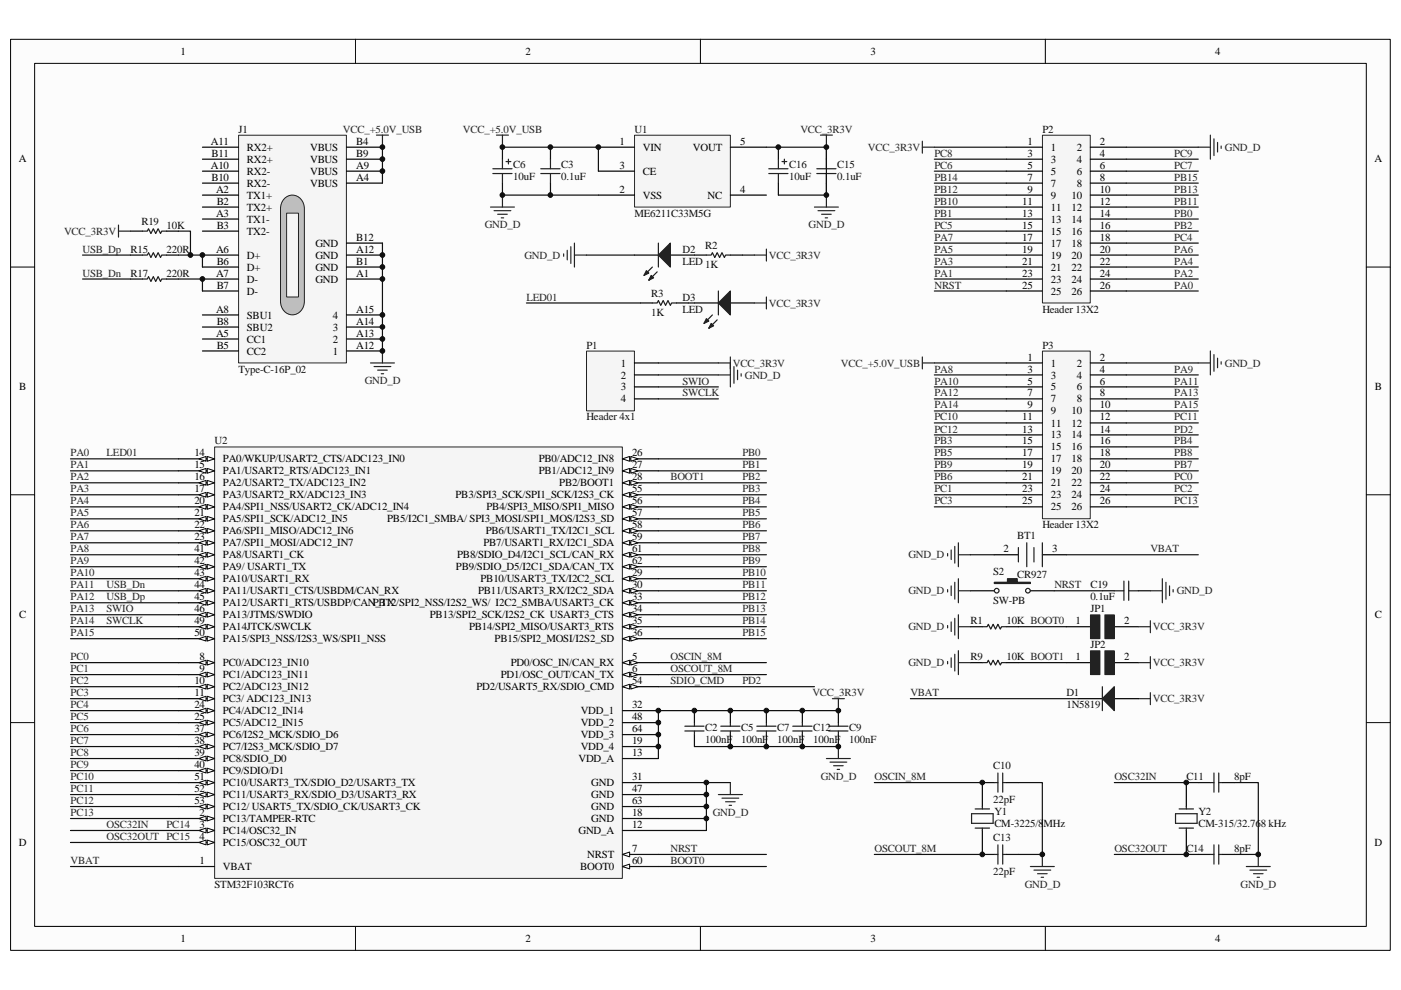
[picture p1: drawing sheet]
<svg xmlns="http://www.w3.org/2000/svg" width="297mm" height="210mm" viewBox="0 0 297 210" stroke-linecap="round" stroke-linejoin="round" font-family="sans-serif">
<path d="M2.3 8.4h292.5v193.2h-292.5z" fill="#fcfcfc"/>
<path d="M2.2 8.3h292.6v193.3h-292.6z" fill="none" stroke="#000" stroke-width=".21"/>
<path d="M7.4 13.5h282.3v183h-282.3z" fill="#fcfcfc"/>
<g fill="none" stroke="#000" stroke-width=".21">
<path d="M7.3 13.4h282.4v183.1h-282.4zM75.4 8.3v5.1M148.5 8.3v5.1M221.6 8.3v5.1M2.2 56.6h5.1M289.7 56.6h5.1M2.2 104.9h5.1M289.7 104.9h5.1M2.2 153.3h5.1M289.7 153.3h5.1M75.4 196.5v5.1M148.5 196.5v5.1"/>
<path d="M221.6 196.5v5.1"/>
</g>
<path d="M208.3 176.1v5.1h2.5M210.8 166h-2.5v5.1M213.4 166h2.5M251.5 166v5.1M251.5 176.1v5.1M254.1 166h2.5M259.2 166h2.5M213.4 181.2h2.5M254.1 181.2h2.5M259.2 181.2h2.5" fill="none" stroke="#000" stroke-width=".25"/>
<g fill="none" stroke="#1c1c1c" stroke-width=".25">
<path d="M206 172.6h4.6v2h-4.6zM206.8 171.6h3M206.8 175.6h3M208.3 171.1v.5M208.3 175.6v.5M210.8 166h.8M211.6 164v4M211.6 179.2v4.1M212.6 166h.8M212.6 164v4M212.6 179.2v4.1M249.2 172.6h4.6v2h-4.6z"/>
<path d="M250 171.6h3M250 175.6h3M251.5 171.1v.5M251.5 175.6v.5M256.6 166h.8M257.4 164v4M257.4 179.2v4.1M258.4 166h.8M258.4 164v4M258.4 179.2v4.1M210.8 181.2h.8M212.6 181.2h.8"/>
<path d="M256.6 181.2h.8M258.4 181.2h.8"/>
</g>
<path d="M218.5 183.8h5M219.2 184.6h3.6M220 185.3h2M220.7 186.1h.6M221 181.2v2.6M264.2 183.8h5.1M265 184.6h3.6M265.8 185.3h2M266.5 186.1h.5M266.8 181.2v2.6" fill="none" stroke="#262626" stroke-width=".25"/>
<path d="M185.4 166h22.9M215.9 166h5.1v15.2h-5.1M236.3 166h17.8M261.7 166h5.1v15.2h-5.1M185.4 181.2h22.9M236.3 181.2h17.8" fill="none" stroke="#0e0e0e" stroke-width=".25"/>
<path d="M45.5 94.8h86.4v91.5h-86.4z" fill="#f5f5f5"/>
<path d="M45.5 94.8h86.4v91.5h-86.4z" fill="none" stroke="#262626" stroke-width=".21"/>
<path d="M37.8 97.3h7.7" fill="none" stroke="#000" stroke-width=".25"/>
<g fill="#fcfcfc" stroke="#000" stroke-width=".21">
<path d="M43.9 96.8l1.6 .5-1.6 .5z"/>
<path d="M42.2 97.3l1.5-.5v1z"/>
</g>
<path d="M37.8 99.9h7.7" fill="none" stroke="#000" stroke-width=".25"/>
<g fill="#fcfcfc" stroke="#000" stroke-width=".21">
<path d="M43.9 99.4l1.6 .5-1.6 .5z"/>
<path d="M42.2 99.9l1.5-.5v1z"/>
</g>
<path d="M37.8 102.4h7.7" fill="none" stroke="#000" stroke-width=".25"/>
<g fill="#fcfcfc" stroke="#000" stroke-width=".21">
<path d="M43.9 101.9l1.6 .5-1.6 .5z"/>
<path d="M42.2 102.4l1.5-.5v1z"/>
</g>
<path d="M37.8 104.9h7.7" fill="none" stroke="#000" stroke-width=".25"/>
<g fill="#fcfcfc" stroke="#000" stroke-width=".21">
<path d="M43.9 104.4l1.6 .5-1.6 .6z"/>
<path d="M42.2 104.9l1.5-.5v1.1z"/>
</g>
<path d="M37.8 107.5h7.7" fill="none" stroke="#000" stroke-width=".25"/>
<g fill="#fcfcfc" stroke="#000" stroke-width=".21">
<path d="M43.9 107l1.6 .5-1.6 .5z"/>
<path d="M42.2 107.5l1.5-.5v1z"/>
</g>
<path d="M37.8 110h7.7" fill="none" stroke="#000" stroke-width=".25"/>
<g fill="#fcfcfc" stroke="#000" stroke-width=".21">
<path d="M43.9 109.5l1.6 .5-1.6 .6z"/>
<path d="M42.2 110l1.5-.5v1.1z"/>
</g>
<path d="M37.8 112.6h7.7" fill="none" stroke="#000" stroke-width=".25"/>
<g fill="#fcfcfc" stroke="#000" stroke-width=".21">
<path d="M43.9 112.1l1.6 .5-1.6 .5z"/>
<path d="M42.2 112.6l1.5-.5v1z"/>
</g>
<path d="M37.8 115.1h7.7" fill="none" stroke="#000" stroke-width=".25"/>
<g fill="#fcfcfc" stroke="#000" stroke-width=".21">
<path d="M43.9 114.6l1.6 .5-1.6 .5z"/>
<path d="M42.2 115.1l1.5-.5v1z"/>
</g>
<path d="M37.8 117.7h7.7" fill="none" stroke="#000" stroke-width=".25"/>
<g fill="#fcfcfc" stroke="#000" stroke-width=".21">
<path d="M43.9 117.2l1.6 .5-1.6 .5z"/>
<path d="M42.2 117.7l1.5-.5v1z"/>
</g>
<path d="M37.8 120.2h7.7" fill="none" stroke="#000" stroke-width=".25"/>
<g fill="#fcfcfc" stroke="#000" stroke-width=".21">
<path d="M43.9 119.7l1.6 .5-1.6 .5z"/>
<path d="M42.2 120.2l1.5-.5v1z"/>
</g>
<path d="M37.8 122.7h7.7" fill="none" stroke="#000" stroke-width=".25"/>
<g fill="#fcfcfc" stroke="#000" stroke-width=".21">
<path d="M43.9 122.2l1.6 .5-1.6 .6z"/>
<path d="M42.2 122.7l1.5-.5v1.1z"/>
</g>
<path d="M37.8 125.3h7.7" fill="none" stroke="#000" stroke-width=".25"/>
<g fill="#fcfcfc" stroke="#000" stroke-width=".21">
<path d="M43.9 124.8l1.6 .5-1.6 .5z"/>
<path d="M42.2 125.3l1.5-.5v1z"/>
</g>
<path d="M37.8 127.8h7.7" fill="none" stroke="#000" stroke-width=".25"/>
<g fill="#fcfcfc" stroke="#000" stroke-width=".21">
<path d="M43.9 127.3l1.6 .5-1.6 .6z"/>
<path d="M42.2 127.8l1.5-.5v1.1z"/>
</g>
<path d="M37.8 130.4h7.7" fill="none" stroke="#000" stroke-width=".25"/>
<g fill="#fcfcfc" stroke="#000" stroke-width=".21">
<path d="M43.9 129.9l1.6 .5-1.6 .5z"/>
<path d="M42.2 130.4l1.5-.5v1z"/>
</g>
<path d="M37.8 132.9h7.7" fill="none" stroke="#000" stroke-width=".25"/>
<g fill="#fcfcfc" stroke="#000" stroke-width=".21">
<path d="M43.9 132.4l1.6 .5-1.6 .5z"/>
<path d="M42.2 132.9l1.5-.5v1z"/>
</g>
<path d="M37.8 135.5h7.7" fill="none" stroke="#000" stroke-width=".25"/>
<g fill="#fcfcfc" stroke="#000" stroke-width=".21">
<path d="M43.9 135l1.6 .5-1.6 .5z"/>
<path d="M42.2 135.5l1.5-.5v1z"/>
</g>
<path d="M132 97.3h7.6" fill="none" stroke="#000" stroke-width=".25"/>
<g fill="#fcfcfc" stroke="#000" stroke-width=".21">
<path d="M132 97.3l1.5-.5v1z"/>
<path d="M133.7 96.8l1.6 .5-1.6 .5z"/>
</g>
<path d="M132 99.9h7.6" fill="none" stroke="#000" stroke-width=".25"/>
<g fill="#fcfcfc" stroke="#000" stroke-width=".21">
<path d="M132 99.9l1.5-.5v1z"/>
<path d="M133.7 99.4l1.6 .5-1.6 .5z"/>
</g>
<path d="M132 102.4h7.6" fill="none" stroke="#000" stroke-width=".25"/>
<g fill="#fcfcfc" stroke="#000" stroke-width=".21">
<path d="M132 102.4l1.5-.5v1z"/>
<path d="M133.7 101.9l1.6 .5-1.6 .5z"/>
</g>
<path d="M132 104.9h7.6" fill="none" stroke="#000" stroke-width=".25"/>
<g fill="#fcfcfc" stroke="#000" stroke-width=".21">
<path d="M132 104.9l1.5-.5v1.1z"/>
<path d="M133.7 104.4l1.6 .5-1.6 .6z"/>
</g>
<path d="M132 107.5h7.6" fill="none" stroke="#000" stroke-width=".25"/>
<g fill="#fcfcfc" stroke="#000" stroke-width=".21">
<path d="M132 107.5l1.5-.5v1z"/>
<path d="M133.7 107l1.6 .5-1.6 .5z"/>
</g>
<path d="M132 110h7.6" fill="none" stroke="#000" stroke-width=".25"/>
<g fill="#fcfcfc" stroke="#000" stroke-width=".21">
<path d="M132 110l1.5-.5v1.1z"/>
<path d="M133.7 109.5l1.6 .5-1.6 .6z"/>
</g>
<path d="M132 112.6h7.6" fill="none" stroke="#000" stroke-width=".25"/>
<g fill="#fcfcfc" stroke="#000" stroke-width=".21">
<path d="M132 112.6l1.5-.5v1z"/>
<path d="M133.7 112.1l1.6 .5-1.6 .5z"/>
</g>
<path d="M132 115.1h7.6" fill="none" stroke="#000" stroke-width=".25"/>
<g fill="#fcfcfc" stroke="#000" stroke-width=".21">
<path d="M132 115.1l1.5-.5v1z"/>
<path d="M133.7 114.6l1.6 .5-1.6 .5z"/>
</g>
<path d="M132 117.7h7.6" fill="none" stroke="#000" stroke-width=".25"/>
<g fill="#fcfcfc" stroke="#000" stroke-width=".21">
<path d="M132 117.7l1.5-.5v1z"/>
<path d="M133.7 117.2l1.6 .5-1.6 .5z"/>
</g>
<path d="M132 120.2h7.6" fill="none" stroke="#000" stroke-width=".25"/>
<g fill="#fcfcfc" stroke="#000" stroke-width=".21">
<path d="M132 120.2l1.5-.5v1z"/>
<path d="M133.7 119.7l1.6 .5-1.6 .5z"/>
</g>
<path d="M132 122.7h7.6" fill="none" stroke="#000" stroke-width=".25"/>
<g fill="#fcfcfc" stroke="#000" stroke-width=".21">
<path d="M132 122.7l1.5-.5v1.1z"/>
<path d="M133.7 122.2l1.6 .5-1.6 .6z"/>
</g>
<path d="M132 125.3h7.6" fill="none" stroke="#000" stroke-width=".25"/>
<g fill="#fcfcfc" stroke="#000" stroke-width=".21">
<path d="M132 125.3l1.5-.5v1z"/>
<path d="M133.7 124.8l1.6 .5-1.6 .5z"/>
</g>
<path d="M132 127.8h7.6" fill="none" stroke="#000" stroke-width=".25"/>
<g fill="#fcfcfc" stroke="#000" stroke-width=".21">
<path d="M132 127.8l1.5-.5v1.1z"/>
<path d="M133.7 127.3l1.6 .5-1.6 .6z"/>
</g>
<path d="M132 130.4h7.6" fill="none" stroke="#000" stroke-width=".25"/>
<g fill="#fcfcfc" stroke="#000" stroke-width=".21">
<path d="M132 130.4l1.5-.5v1z"/>
<path d="M133.7 129.9l1.6 .5-1.6 .5z"/>
</g>
<path d="M132 132.9h7.6" fill="none" stroke="#000" stroke-width=".25"/>
<g fill="#fcfcfc" stroke="#000" stroke-width=".21">
<path d="M132 132.9l1.5-.5v1z"/>
<path d="M133.7 132.4l1.6 .5-1.6 .5z"/>
</g>
<path d="M132 135.5h7.6" fill="none" stroke="#000" stroke-width=".25"/>
<g fill="#fcfcfc" stroke="#000" stroke-width=".21">
<path d="M132 135.5l1.5-.5v1z"/>
<path d="M133.7 135l1.6 .5-1.6 .5z"/>
</g>
<path d="M37.8 173.6h7.7" fill="none" stroke="#000" stroke-width=".25"/>
<g fill="#fcfcfc" stroke="#000" stroke-width=".21">
<path d="M43.9 173.1l1.6 .5-1.6 .5z"/>
<path d="M42.2 173.6l1.5-.5v1z"/>
</g>
<path d="M37.8 176.1h7.7" fill="none" stroke="#000" stroke-width=".25"/>
<g fill="#fcfcfc" stroke="#000" stroke-width=".21">
<path d="M43.9 175.6l1.6 .5-1.6 .6z"/>
<path d="M42.2 176.1l1.5-.5v1.1z"/>
</g>
<path d="M37.8 178.7h7.7" fill="none" stroke="#000" stroke-width=".25"/>
<g fill="#fcfcfc" stroke="#000" stroke-width=".21">
<path d="M43.9 178.2l1.6 .5-1.6 .5z"/>
<path d="M42.2 178.7l1.5-.5v1z"/>
</g>
<path d="M132 140.5h7.6" fill="none" stroke="#000" stroke-width=".25"/>
<g fill="#fcfcfc" stroke="#000" stroke-width=".21">
<path d="M132 140.5l1.5-.5v1.1z"/>
<path d="M133.7 140l1.6 .5-1.6 .6z"/>
</g>
<path d="M132 143.1h7.6" fill="none" stroke="#000" stroke-width=".25"/>
<g fill="#fcfcfc" stroke="#000" stroke-width=".21">
<path d="M132 143.1l1.5-.5v1z"/>
<path d="M133.7 142.6l1.6 .5-1.6 .5z"/>
</g>
<path d="M132 181.2h7.6" fill="none" stroke="#000" stroke-width=".25"/>
<path d="M132 181.2l1.5-.5v1z" fill="#fcfcfc" stroke="#000" stroke-width=".21"/>
<path d="M132 150.7h7.6M132 153.3h7.6M132 155.8h7.6M132 166h7.6M132 168.5h7.6M132 171.1h7.6M132 176.1h7.6M132 160.9h7.6M37.8 183.8h7.7M132 183.8h7.6" fill="none" stroke="#000" stroke-width=".25"/>
<path d="M132 183.8l1.5-.5v1z" fill="#fcfcfc" stroke="#000" stroke-width=".21"/>
<path d="M37.8 140.5h7.7" fill="none" stroke="#000" stroke-width=".25"/>
<g fill="#fcfcfc" stroke="#000" stroke-width=".21">
<path d="M43.9 140l1.6 .5-1.6 .6z"/>
<path d="M42.2 140.5l1.5-.5v1.1z"/>
</g>
<path d="M37.8 143.1h7.7" fill="none" stroke="#000" stroke-width=".25"/>
<g fill="#fcfcfc" stroke="#000" stroke-width=".21">
<path d="M43.9 142.6l1.6 .5-1.6 .5z"/>
<path d="M42.2 143.1l1.5-.5v1z"/>
</g>
<path d="M37.8 145.6h7.7" fill="none" stroke="#000" stroke-width=".25"/>
<g fill="#fcfcfc" stroke="#000" stroke-width=".21">
<path d="M43.9 145.1l1.6 .5-1.6 .6z"/>
<path d="M42.2 145.6l1.5-.5v1.1z"/>
</g>
<path d="M37.8 148.2h7.7" fill="none" stroke="#000" stroke-width=".25"/>
<g fill="#fcfcfc" stroke="#000" stroke-width=".21">
<path d="M43.9 147.7l1.6 .5-1.6 .5z"/>
<path d="M42.2 148.2l1.5-.5v1z"/>
</g>
<path d="M37.8 150.7h7.7" fill="none" stroke="#000" stroke-width=".25"/>
<g fill="#fcfcfc" stroke="#000" stroke-width=".21">
<path d="M43.9 150.2l1.6 .5-1.6 .5z"/>
<path d="M42.2 150.7l1.5-.5v1z"/>
</g>
<path d="M37.8 153.3h7.7" fill="none" stroke="#000" stroke-width=".25"/>
<g fill="#fcfcfc" stroke="#000" stroke-width=".21">
<path d="M43.9 152.8l1.6 .5-1.6 .5z"/>
<path d="M42.2 153.3l1.5-.5v1z"/>
</g>
<path d="M37.8 155.8h7.7" fill="none" stroke="#000" stroke-width=".25"/>
<g fill="#fcfcfc" stroke="#000" stroke-width=".21">
<path d="M43.9 155.3l1.6 .5-1.6 .5z"/>
<path d="M42.2 155.8l1.5-.5v1z"/>
</g>
<path d="M37.8 158.3h7.7" fill="none" stroke="#000" stroke-width=".25"/>
<g fill="#fcfcfc" stroke="#000" stroke-width=".21">
<path d="M43.9 157.8l1.6 .5-1.6 .6z"/>
<path d="M42.2 158.3l1.5-.5v1.1z"/>
</g>
<path d="M37.8 160.9h7.7" fill="none" stroke="#000" stroke-width=".25"/>
<g fill="#fcfcfc" stroke="#000" stroke-width=".21">
<path d="M43.9 160.4l1.6 .5-1.6 .5z"/>
<path d="M42.2 160.9l1.5-.5v1z"/>
</g>
<path d="M37.8 163.4h7.7" fill="none" stroke="#000" stroke-width=".25"/>
<g fill="#fcfcfc" stroke="#000" stroke-width=".21">
<path d="M43.9 162.9l1.6 .5-1.6 .6z"/>
<path d="M42.2 163.4l1.5-.5v1.1z"/>
</g>
<path d="M37.8 166h7.7" fill="none" stroke="#000" stroke-width=".25"/>
<g fill="#fcfcfc" stroke="#000" stroke-width=".21">
<path d="M43.9 165.5l1.6 .5-1.6 .5z"/>
<path d="M42.2 166l1.5-.5v1z"/>
</g>
<path d="M37.8 168.5h7.7" fill="none" stroke="#000" stroke-width=".25"/>
<g fill="#fcfcfc" stroke="#000" stroke-width=".21">
<path d="M43.9 168l1.6 .5-1.6 .5z"/>
<path d="M42.2 168.5l1.5-.5v1z"/>
</g>
<path d="M37.8 171.1h7.7" fill="none" stroke="#000" stroke-width=".25"/>
<g fill="#fcfcfc" stroke="#000" stroke-width=".21">
<path d="M43.9 170.6l1.6 .5-1.6 .5z"/>
<path d="M42.2 171.1l1.5-.5v1z"/>
</g>
<path d="M132 158.3h7.6M132 145.6h7.6M132 173.6h7.6" fill="none" stroke="#000" stroke-width=".25"/>
<g fill="#fcfcfc" stroke="#000" stroke-width=".21">
<path d="M132 145.6l1.5-.5v1.1z"/>
<path d="M133.7 145.1l1.6 .5-1.6 .6z"/>
</g>
<g fill="none" stroke="#0e0e0e" stroke-width=".25">
<path d="M14.9 99.9h22.9M14.9 97.3h22.9M139.6 99.9h22.9M139.6 97.3h22.9M14.9 115.1h22.9M14.9 117.7h22.9M14.9 107.5h22.9M14.9 110h22.9M14.9 112.6h22.9M14.9 102.4h22.9M14.9 104.9h22.9M139.6 115.1h22.9"/>
<path d="M139.6 117.7h22.9M139.6 107.5h22.9M139.6 110h22.9M139.6 112.6h22.9M139.6 102.4h22.9M139.6 104.9h22.9M226.1 117.7h28M14.9 130.4h22.9M14.9 132.9h22.9M14.9 135.5h22.9M14.9 122.7h22.9M14.9 125.3h22.9"/>
<path d="M14.9 127.8h22.9M14.9 120.2h22.9M139.6 132.9h22.9M139.6 135.5h22.9M139.6 130.4h22.9M139.6 122.7h22.9M139.6 125.3h22.9M139.6 127.8h22.9M139.6 120.2h22.9M223.5 125.3h10.2M14.9 145.6h22.9M14.9 150.7h22.9"/>
<path d="M14.9 148.2h22.9M14.9 140.5h22.9M14.9 143.1h22.9M14.9 158.3h22.9M14.9 153.3h22.9M14.9 155.8h22.9M139.6 140.5h22.9M139.6 143.1h22.9M139.6 145.6h33.1M147.2 158.3h30.6M177.8 150.7h-38.2v10.2M14.9 160.9h22.9"/>
<path d="M14.9 163.4h22.9M14.9 173.6h22.9M14.9 171.1h22.9M14.9 166h22.9M14.9 168.5h22.9M14.9 176.1h22.9M14.9 178.7h22.9M139.6 181.2h22.9M139.6 183.8h22.9"/>
</g>
<g fill="none" stroke="#000" stroke-width=".25">
<path d="M210.8 117.7h5.1M221 117.7h5.1M205.7 125.3h5.1M218.5 125.3h5M226.1 132.9h5.1M233.7 125.3h2.6M236.3 132.9h5M241.3 125.3h2.6M147.2 150.7v2.6M147.2 155.8v2.5M154.9 150.7v2.6M154.9 155.8v2.5"/>
<path d="M162.5 150.7v2.6M162.5 155.8v2.5M170.1 150.7v2.6M170.1 155.8v2.5M177.8 150.7v2.6M177.8 155.8v2.5M205.7 140.5h2.6M213.4 140.5h2.5"/>
</g>
<g fill="none" stroke="#1c1c1c" stroke-width=".25">
<path d="M215.9 116.1v3.1M217.7 115.1v5.1M219.2 116.1v3.1M221 115.1v5.1M236.3 125.3h2M238.3 123.3v4M239.3 123.3v4M239.3 125.3h2M145.2 155h4.1M145.2 154h4.1M147.2 153.3v.7M147.2 155v.8"/>
<path d="M152.8 155h4.1M152.8 154h4.1M154.9 153.3v.7M154.9 155v.8M160.5 155h4M160.5 154h4M162.5 153.3v.7M162.5 155v.8M168.1 155h4.1M168.1 154h4.1M170.1 153.3v.7M170.1 155v.8"/>
<path d="M175.7 155h4.1M175.7 154h4.1M177.8 153.3v.7M177.8 155v.8M208.3 140.5h1l.2-.5 .6 1.1 .5-1.1 .5 1.1 .5-1.1 .5 1.1 .2-.6h1.1"/>
<circle cx="211.3" cy="125.3" r=".49"/>
<circle cx="217.9" cy="125.3" r=".5"/>
</g>
<g fill="none" stroke="#262626" stroke-width=".25">
<path d="M200.9 117.4v.5M201.7 116.6v2.1M202.4 115.9v3.5M203.2 115.1v5.1M203.2 117.7h2.5M200.9 125.1v.5M201.7 124.3v2M201.7 139.5v2.1M202.4 123.5v3.6M202.4 138.8v3.5M203.2 122.7v5.1M203.2 138v5.1"/>
<path d="M203.2 125.3h2.5M243.9 125.3h2.5M246.4 122.7v5.1M247.2 123.5v3.6M248 124.3v2M248.7 125.1v.5M176.5 148.2h2.5M177.8 148.2v2.5M177.8 158.3v2.6M200.9 140.3v.5M203.2 140.5h2.5M152.3 168.5h5.1"/>
<path d="M153.1 169.3h3.5M153.8 170.1h2.1M154.6 170.8h.5M154.9 166v2.5M175.2 160.9h5.1M176 161.6h3.5M176.7 162.4h2.1M177.5 163.2h.5"/>
</g>
<path d="M210.8 123.5h2.8v-.8h2.1v.8h2.8v.3h-7.7z" fill-rule="evenodd" fill="#1c1c1c" stroke="#1c1c1c" stroke-width=".25"/>
<path d="M231.2 130.4h2v5.1h-2z" fill="#1c1c1c"/>
<path d="M231.2 130.4h2v5.1h-2z" fill="none" stroke="#262626" stroke-width=".21"/>
<path d="M234.3 130.4h2v5.1h-2z" fill="#1c1c1c"/>
<path d="M234.2 130.4h2.1v5.1h-2.1z" fill="none" stroke="#262626" stroke-width=".21"/>
<path d="M226.1 140.5h5.1M236.3 140.5h5" fill="none" stroke="#000" stroke-width=".25"/>
<path d="M231.2 138h2v5.1h-2z" fill="#1c1c1c"/>
<path d="M231.2 138h2v5.1h-2z" fill="none" stroke="#262626" stroke-width=".21"/>
<path d="M234.3 138h2v5.1h-2z" fill="#1c1c1c"/>
<path d="M234.2 138h2.1v5.1h-2.1z" fill="none" stroke="#262626" stroke-width=".21"/>
<path d="M111.6 64.3h24.2M139.6 79.5h12.7M139.6 77h12.7M146 64.3h1.2M139.6 82.1h12.7M139.6 84.6h12.7M205.7 117.7h5.1M215.9 132.9h10.2M193 148.2h35.6M215.9 140.5h10.2M14.9 183.8h22.9" fill="none" stroke="#0e0e0e" stroke-width=".25"/>
<g fill="none" stroke="#262626" stroke-width=".25">
<path d="M105.3 28.7h2.5M106.5 28.7v2.5M173.9 28.7h2.6M175.2 28.7v2.5M104 43.9h5.1M104.8 44.7h3.5M105.5 45.4h2M106.3 46.2h.5M106.5 41.4v2.5M172.7 43.9h5.1M173.4 44.7h3.6M174.2 45.4h2"/>
<path d="M175 46.2h.5M175.2 41.4v2.5M152.3 77h2.6M152.3 79.5h2.6M154.9 75.7v6.4M155.6 77.7v3.6M156.4 78.5v2M157.1 79.3v.5M160 64.3h2.5M162.5 63v2.5M200.9 132.7v.5M201.7 131.9v2"/>
<path d="M202.4 131.1v3.6M203.2 130.4v5.1M203.2 132.9h2.5M241.3 132.9h2.6M243.9 131.7v2.5M243.9 139.3v2.5M241.3 140.5h2.6M241.3 148.2h2.6M243.9 146.9v2.6"/>
</g>
<g fill="none" stroke="#000" stroke-width=".25">
<path d="M106.5 31.2v2.6M106.5 38.8v2.6M116.7 31.2v2.6M116.7 38.8v2.6M165 31.2v2.6M165 38.8v2.6M175.2 31.2v2.6M175.2 38.8v2.6M134.5 54.1h5.1M142.1 54.1h7.7M154.9 54.1h2.5M135.8 64.3h2.5"/>
<path d="M143.4 64.3h2.6M147.2 64.3h5.1M154.9 64.3h5.1M205.7 132.9h2.6M213.4 132.9h2.5M228.6 148.2h5.1M236.3 148.2h5"/>
</g>
<g fill="#1c1c1c" stroke="#1c1c1c" stroke-width=".25">
<path d="M152.3 64.3l2.6-2.6v5.1z"/>
<path d="M149.8 67.6l.5 .5-1 .5z"/>
<path d="M150.8 68.6l.5 .5-1 .5z"/>
<path d="M233.7 148.2l2.6-2.6v5.1z"/>
<path d="M139.6 54.1l2.5-2.5v5z"/>
<path d="M137.1 57.4l.5 .5-1.1 .5z"/>
<path d="M138.1 58.4l.5 .5-1 .5z"/>
</g>
<g fill="none" stroke="#1c1c1c" stroke-width=".25">
<path d="M104.5 36.8h4.1M104.5 35.8h4.1M106.5 33.8v2M106.5 36.8v2M107.3 34.3h1M107.8 33.8v1M114.7 36.8h4M114.7 35.8h4M116.7 33.8v2M116.7 36.8v2M163 36.8h4.1M163 35.8h4.1"/>
<path d="M165 33.8v2M165 36.8v2M165.8 34.3h1M166.3 33.8v1M173.2 36.8h4M173.2 35.8h4M175.2 33.8v2M175.2 36.8v2M138.3 56.6l-1.8 1.8M139.3 57.7l-1.7 1.7M139.6 51.6v5M149.8 54.1h1l.2-.5 .6 1 .5-1 .5 1 .5-1 .5 1 .2-.5h1.1"/>
<path d="M138.3 64.3h1l.3-.5 .5 1 .5-1 .5 1 .5-1 .5 1 .3-.5h1M151 66.8l-1.7 1.8M152.1 67.8l-1.8 1.8M152.3 61.7v5.1M208.3 132.9h1l.2-.5 .6 1 .5-1 .5 1 .5-1 .5 1 .2-.5h1.1M233.7 145.6v5.1"/>
</g>
<path d="M134.6 28.7h20.3v15.2h-20.3z" fill="#f5f5f5"/>
<path d="M134.5 28.7h20.4v15.2h-20.4z" fill="none" stroke="#262626" stroke-width=".21"/>
<path d="M126.9 31.2h7.6M126.9 36.3h7.6M154.9 31.2h7.6M126.9 41.4h7.6M154.9 41.4h7.6" fill="none" stroke="#000" stroke-width=".25"/>
<path d="M106.5 41.4h20.4" fill="none" stroke="#0e0e0e" stroke-width=".25"/>
<path d="M50.6 28.7h22.8v48.3h-22.8z" fill="#f5f5f5"/>
<path d="M50.6 28.7h22.8v48.3h-22.8z" fill="none" stroke="#262626" stroke-width=".21"/>
<g fill="none" stroke="#000" stroke-width=".25">
<path d="M42.9 38.8h7.7M42.9 36.3h7.7M42.9 31.2h7.7M42.9 33.8h7.7M73.5 38.8h7.6M73.5 36.3h7.6M73.5 31.2h7.6M73.5 33.8h7.6M42.9 59.2h7.7M42.9 41.4h7.7M42.9 46.5h7.7M42.9 54.1h7.7"/>
<path d="M42.9 56.6h7.7M42.9 43.9h7.7M42.9 49h7.7M73.5 59.2h7.6M73.5 54.1h7.6M73.5 56.6h7.6M73.5 51.6h7.6M42.9 71.9h7.7M42.9 66.8h7.7M42.9 74.4h7.7M42.9 61.7h7.7M42.9 69.4h7.7"/>
<path d="M73.5 71.9h7.6M73.5 66.8h7.6M73.5 74.4h7.6M73.5 69.4h7.6"/>
</g>
<path d="M60.4 42a2.52 2.52 0 0 1 2.8-.3 2.52 2.52 0 0 1 1.3 2.6v19.6a2.55 2.55 0 0 1-2.5 2.9 2.55 2.55 0 0 1-2.5-2.9v-19.6a3 3 0 0 1 .9-2.3z" fill-rule="evenodd" fill="#c0c0c0" stroke="#1c1c1c" stroke-width=".21"/>
<path d="M60.8 45.2h2.5v17.8h-2.5z" fill="#f5f5f5"/>
<path d="M60.8 45.2h2.5v17.8h-2.5z" fill="none" stroke="#262626" stroke-width=".21"/>
<g fill="none" stroke="#262626" stroke-width=".25">
<path d="M79.8 28.7h2.6M81.1 28.7v2.5M195.6 30v2.5M195.6 31.2h2.5M254.1 31.2h2.5M256.6 28.7v5.1M257.4 29.4v3.6M258.1 30.2v2M258.9 31v.5M25.1 47.7v2.6M25.1 49h2.6M78.5 77h5.1"/>
<path d="M79.3 77.7h3.6M80.1 78.5h2M80.8 79.3h.5M81.1 74.4v2.6M195.6 75.7v2.6M195.6 77h2.5"/>
</g>
<g fill="none" stroke="#0e0e0e" stroke-width=".25">
<path d="M81.1 31.2v7.6M106.5 31.2h20.4v5.1M198.1 33.8h15.3M198.1 36.3h15.3M198.1 38.8h15.3M198.1 31.2h15.3M238.8 33.8h15.3M238.8 36.3h15.3M238.8 38.8h15.3M238.8 31.2h15.3M17.5 59.2h10.2M17.5 54.1h10.2"/>
<path d="M37.8 49h2.6v5.1M37.8 54.1h5.1v2.5M37.8 59.2h5.1v2.5M81.1 51.6v22.8M198.1 59.2h15.3M198.1 54.1h15.3M198.1 41.4h15.3M198.1 43.9h15.3M198.1 46.5h15.3M198.1 49h15.3M198.1 51.6h15.3M198.1 56.6h15.3"/>
<path d="M238.8 59.2h15.3M238.8 54.1h15.3M238.8 41.4h15.3M238.8 43.9h15.3M238.8 46.5h15.3M238.8 49h15.3M238.8 51.6h15.3M238.8 56.6h15.3M198.1 77h15.3M198.1 79.5h15.3M198.1 61.7h15.3M238.8 79.5h15.3"/>
<path d="M238.8 77h15.3M238.8 61.7h15.3M198.1 82.1h15.3M198.1 84.6h15.3M198.1 87.2h15.3M198.1 89.7h15.3M198.1 92.2h15.3M198.1 94.8h15.3M198.1 97.3h15.3M198.1 99.9h15.3M238.8 82.1h15.3M238.8 84.6h15.3"/>
<path d="M238.8 87.2h15.3M238.8 89.7h15.3M238.8 92.2h15.3M238.8 94.8h15.3M238.8 97.3h15.3M238.8 99.9h15.3M198.1 102.4h15.3M198.1 104.9h15.3M238.8 102.4h15.3M238.8 104.9h15.3M139.6 171.1h10.2v5h-10.2M139.6 173.6h10.2"/>
<path d="M139.6 166h10.2v5.1M139.6 168.5h10.2M149.8 166h5.1"/>
</g>
<path d="M27.7 59.2h2.5M27.7 54.1h2.5M27.7 49h2.5M35.3 59.2h2.5M35.3 54.1h2.5M35.3 49h2.5" fill="none" stroke="#000" stroke-width=".25"/>
<path d="M30.2 59.2h1l.3-.5 .5 1 .5-1 .5 1 .5-1 .5 1 .3-.5h1M30.2 54.1h1l.3-.5 .5 1 .5-1 .5 1 .5-1 .5 1 .3-.5h1M30.2 49h1l.3-.5 .5 1 .5-1 .5 1 .5-1 .5 1 .3-.5h1" fill="none" stroke="#1c1c1c" stroke-width=".25"/>
<path d="M124.4 74.5h10.1v12.6h-10.1z" fill="#f5f5f5"/>
<path d="M124.4 74.5h10.1v12.6h-10.1z" fill="none" stroke="#262626" stroke-width=".21"/>
<path d="M134.5 77h5.1M134.5 79.5h5.1M134.5 82.1h5.1M134.5 84.6h5.1" fill="none" stroke="#000" stroke-width=".25"/>
<path d="M198.1 107.5h15.3M238.8 107.5h15.3" fill="none" stroke="#0e0e0e" stroke-width=".25"/>
<path d="M221 28.7h10.2v35.6h-10.2z" fill="#f5f5f5"/>
<path d="M221 28.7h10.2v35.6h-10.2z" fill="none" stroke="#262626" stroke-width=".21"/>
<g fill="none" stroke="#000" stroke-width=".25">
<path d="M213.4 31.2h7.6M213.4 33.8h7.6M213.4 36.3h7.6M213.4 38.8h7.6M231.2 31.2h7.6M231.2 33.8h7.6M231.2 36.3h7.6M231.2 38.8h7.6M213.4 41.4h7.6M213.4 43.9h7.6M213.4 46.5h7.6M213.4 49h7.6"/>
<path d="M213.4 51.6h7.6M213.4 54.1h7.6M213.4 56.6h7.6M213.4 59.2h7.6M231.2 41.4h7.6M231.2 43.9h7.6M231.2 46.5h7.6M231.2 49h7.6M231.2 51.6h7.6M231.2 54.1h7.6M231.2 56.6h7.6M231.2 59.2h7.6"/>
<path d="M213.4 61.7h7.6M231.2 61.7h7.6"/>
</g>
<path d="M221 74.5h10.2v35.5h-10.2z" fill="#f5f5f5"/>
<path d="M221 74.5h10.2v35.5h-10.2z" fill="none" stroke="#262626" stroke-width=".21"/>
<g fill="none" stroke="#000" stroke-width=".25">
<path d="M213.4 77h7.6M213.4 79.5h7.6M231.2 77h7.6M231.2 79.5h7.6M213.4 82.1h7.6M213.4 84.6h7.6M213.4 87.2h7.6M213.4 89.7h7.6M213.4 92.2h7.6M213.4 94.8h7.6M213.4 97.3h7.6M213.4 99.9h7.6"/>
<path d="M231.2 82.1h7.6M231.2 84.6h7.6M231.2 87.2h7.6M231.2 89.7h7.6M231.2 92.2h7.6M231.2 94.8h7.6M231.2 97.3h7.6M231.2 99.9h7.6M213.4 102.4h7.6M213.4 104.9h7.6M213.4 107.5h7.6M231.2 102.4h7.6"/>
<path d="M231.2 104.9h7.6M231.2 107.5h7.6"/>
</g>
<path d="M119.5 53.8v.6M120.3 53.1v2M121 52.3v3.6M121.8 51.6v5M121.8 54.1h2.5M160 54.1h2.5M162.5 52.8v2.6M254.1 77h2.5M256.6 74.4v5.1M257.4 75.2v3.6M258.1 76v2M258.9 76.7v.5" fill="none" stroke="#262626" stroke-width=".25"/>
<path d="M162.5 31.2h12.7v10.2h-10.2M124.3 54.1h10.2M157.4 54.1h2.6" fill="none" stroke="#0e0e0e" stroke-width=".25"/>
<g fill="#0e0e0e" stroke="#0e0e0e" stroke-width=".21">
<circle cx="40.4" cy="54.1" r=".49"/>
<circle cx="42.9" cy="59.2" r=".49"/>
<circle cx="42.9" cy="54.1" r=".49"/>
<circle cx="81.1" cy="74.4" r=".49"/>
<circle cx="81.1" cy="71.9" r=".49"/>
<circle cx="81.1" cy="69.3" r=".49"/>
<circle cx="81.1" cy="66.8" r=".49"/>
<circle cx="81.1" cy="59.2" r=".49"/>
<circle cx="81.1" cy="56.6" r=".49"/>
<circle cx="81.1" cy="54.1" r=".49"/>
<circle cx="81.1" cy="36.3" r=".49"/>
<circle cx="81.1" cy="33.7" r=".49"/>
<circle cx="81.1" cy="31.2" r=".49"/>
<circle cx="106.5" cy="41.4" r=".5"/>
<circle cx="106.5" cy="31.2" r=".5"/>
<circle cx="116.7" cy="41.4" r=".49"/>
<circle cx="116.7" cy="31.2" r=".49"/>
<circle cx="126.9" cy="31.2" r=".49"/>
<circle cx="139.6" cy="158.3" r=".49"/>
<circle cx="139.6" cy="155.8" r=".49"/>
<circle cx="139.6" cy="153.3" r=".49"/>
<circle cx="139.6" cy="150.7" r=".49"/>
<circle cx="147.2" cy="150.7" r=".5"/>
<circle cx="149.8" cy="173.6" r=".5"/>
<circle cx="149.8" cy="171.1" r=".5"/>
<circle cx="149.8" cy="168.5" r=".5"/>
<circle cx="149.8" cy="166" r=".5"/>
<circle cx="154.8" cy="158.3" r=".49"/>
<circle cx="154.8" cy="150.7" r=".49"/>
<circle cx="162.5" cy="158.3" r=".5"/>
<circle cx="162.5" cy="150.7" r=".5"/>
<circle cx="165" cy="31.2" r=".5"/>
<circle cx="170.1" cy="158.3" r=".49"/>
<circle cx="170.1" cy="150.7" r=".49"/>
<circle cx="175.2" cy="41.4" r=".5"/>
<circle cx="175.2" cy="31.2" r=".5"/>
<circle cx="177.7" cy="158.3" r=".5"/>
<circle cx="177.7" cy="150.7" r=".5"/>
<circle cx="208.3" cy="181.2" r=".5"/>
<circle cx="208.3" cy="166" r=".49"/>
<circle cx="221" cy="181.2" r=".5"/>
<circle cx="251.5" cy="181.2" r=".49"/>
<circle cx="251.5" cy="166" r=".49"/>
<circle cx="266.8" cy="181.2" r=".49"/>
</g>
<g font-size="2.3">
<text x="38.3" y="11.6">1</text>
<text x="111.4" y="11.6">2</text>
<text x="184.5" y="11.6">3</text>
<text x="257.7" y="11.6">4</text>
<text x="4" y="34.5">A</text>
<text x="44.7" y="35.8">A10</text>
<text x="44.7" y="30.7">A11</text>
<text x="44.8" y="33.3">B11</text>
<text x="52.4" y="32">RX2+</text>
<text x="52.4" y="34.5">RX2+</text>
<text x="65.8" y="32">VBUS</text>
<text x="65.8" y="34.5">VBUS</text>
<text x="75.5" y="35.8">A9</text>
<text x="75.5" y="30.7">B4</text>
<text x="75.5" y="33.3">B9</text>
<text x="131.4" y="30.7">1</text>
<text x="131.4" y="35.8">3</text>
<text x="136.3" y="32">VIN</text>
<text x="146.9" y="32">VOUT</text>
<text x="156.9" y="30.7">5</text>
<text x="217.8" y="30.7">1</text>
<text x="217.8" y="33.3">3</text>
<text x="217.8" y="35.8">5</text>
<text x="222.8" y="32">1</text>
<text x="222.8" y="34.5">3</text>
<text x="228.3" y="32">2</text>
<text x="228.3" y="34.5">4</text>
<text x="233.2" y="30.7">2</text>
<text x="233.2" y="33.3">4</text>
<text x="233.2" y="35.8">6</text>
<text x="291.4" y="34.5">A</text>
<text x="44.8" y="38.3">B10</text>
<text x="45.8" y="40.9">A2</text>
<text x="52.4" y="37.1">RX2-</text>
<text x="52.4" y="39.6">RX2-</text>
<text x="65.8" y="39.6">VBUS</text>
<text x="65.8" y="37.1">VBUS</text>
<text x="75.5" y="38.3">A4</text>
<text x="131.4" y="40.9">2</text>
<text x="136.3" y="37.1">CE</text>
<text x="156.9" y="40.9">4</text>
<text x="217.8" y="38.3">7</text>
<text x="217.8" y="40.9">9</text>
<text x="222.8" y="37.1">5</text>
<text x="222.8" y="39.6">7</text>
<text x="228.3" y="37.1">6</text>
<text x="228.3" y="39.6">8</text>
<text x="233.2" y="38.3">8</text>
<text x="233.2" y="40.9">10</text>
<text x="45.8" y="46">A3</text>
<text x="45.9" y="43.4">B2</text>
<text x="52.4" y="42.1">TX1+</text>
<text x="52.4" y="47.2">TX1-</text>
<text x="52.4" y="44.7">TX2+</text>
<text x="136.3" y="42.1">VSS</text>
<text x="150" y="42.1">NC</text>
<text x="216.7" y="43.4">11</text>
<text x="216.7" y="46">13</text>
<text x="222.8" y="42.1">9</text>
<text x="222.8" y="44.7">11</text>
<text x="222.8" y="47.2">13</text>
<text x="227.2" y="42.1">10</text>
<text x="227.2" y="44.7">12</text>
<text x="227.2" y="47.2">14</text>
<text x="233.2" y="43.4">12</text>
<text x="233.2" y="46">14</text>
<text x="45.8" y="53.6">A6</text>
<text x="45.9" y="48.5">B3</text>
<text x="52.4" y="49.8">TX2-</text>
<text x="66.9" y="52.3">GND</text>
<text x="75.5" y="53.6">A12</text>
<text x="75.5" y="51">B12</text>
<text x="216.7" y="48.5">15</text>
<text x="216.7" y="51">17</text>
<text x="216.7" y="53.6">19</text>
<text x="222.8" y="49.8">15</text>
<text x="222.8" y="52.3">17</text>
<text x="227.2" y="49.8">16</text>
<text x="227.2" y="52.3">18</text>
<text x="233.2" y="48.5">16</text>
<text x="233.2" y="51">18</text>
<text x="233.2" y="53.6">20</text>
<text x="45.8" y="58.7">A7</text>
<text x="45.9" y="56.1">B6</text>
<text x="52.4" y="54.9">D+</text>
<text x="52.4" y="59.9">D-</text>
<text x="52.4" y="57.4">D+</text>
<text x="66.9" y="59.9">GND</text>
<text x="66.9" y="54.9">GND</text>
<text x="66.9" y="57.4">GND</text>
<text x="75.5" y="58.7">A1</text>
<text x="75.5" y="56.1">B1</text>
<text x="216.7" y="56.1">21</text>
<text x="216.7" y="58.7">23</text>
<text x="222.8" y="54.9">19</text>
<text x="222.8" y="57.4">21</text>
<text x="222.8" y="59.9">23</text>
<text x="227.2" y="54.9">20</text>
<text x="227.2" y="57.4">22</text>
<text x="227.2" y="59.9">24</text>
<text x="233.2" y="56.1">22</text>
<text x="233.2" y="58.7">24</text>
<text x="45.9" y="61.2">B7</text>
<text x="52.4" y="62.5">D-</text>
<text x="216.7" y="61.2">25</text>
<text x="222.8" y="62.5">25</text>
<text x="227.2" y="62.5">26</text>
<text x="233.2" y="61.2">26</text>
<text x="45.8" y="71.4">A5</text>
<text x="45.8" y="66.3">A8</text>
<text x="45.9" y="68.8">B8</text>
<text x="52.4" y="67.6">SBU1</text>
<text x="52.4" y="70.1">SBU2</text>
<text x="70.6" y="70.1">3</text>
<text x="70.6" y="67.6">4</text>
<text x="75.5" y="71.4">A13</text>
<text x="75.5" y="68.8">A14</text>
<text x="75.5" y="66.3">A15</text>
<text x="45.9" y="73.9">B5</text>
<text x="52.4" y="72.7">CC1</text>
<text x="52.4" y="75.2">CC2</text>
<text x="70.6" y="75.2">1</text>
<text x="70.6" y="72.7">2</text>
<text x="75.5" y="73.9">A12</text>
<text x="131.6" y="77.7">1</text>
<text x="217.8" y="76.5">1</text>
<text x="222.8" y="77.7">1</text>
<text x="228.3" y="77.7">2</text>
<text x="233.2" y="76.5">2</text>
<text x="4" y="82.8">B</text>
<text x="131.6" y="80.3">2</text>
<text x="131.6" y="82.8">3</text>
<text x="217.8" y="79">3</text>
<text x="217.8" y="81.6">5</text>
<text x="222.8" y="80.3">3</text>
<text x="222.8" y="82.8">5</text>
<text x="228.3" y="80.3">4</text>
<text x="228.3" y="82.8">6</text>
<text x="233.2" y="79">4</text>
<text x="233.2" y="81.6">6</text>
<text x="291.5" y="82.8">B</text>
<text x="131.6" y="85.4">4</text>
<text x="216.7" y="89.2">11</text>
<text x="217.8" y="84.1">7</text>
<text x="217.8" y="86.6">9</text>
<text x="222.8" y="85.4">7</text>
<text x="222.8" y="87.9">9</text>
<text x="227.2" y="87.9">10</text>
<text x="228.3" y="85.4">8</text>
<text x="233.2" y="84.1">8</text>
<text x="233.2" y="86.6">10</text>
<text x="233.2" y="89.2">12</text>
<text x="216.7" y="91.7">13</text>
<text x="216.7" y="94.3">15</text>
<text x="222.8" y="90.5">11</text>
<text x="222.8" y="93">13</text>
<text x="222.8" y="95.5">15</text>
<text x="227.2" y="90.5">12</text>
<text x="227.2" y="93">14</text>
<text x="227.2" y="95.5">16</text>
<text x="233.2" y="91.7">14</text>
<text x="233.2" y="94.3">16</text>
<text x="41.2" y="96.8">14</text>
<text x="41.2" y="99.4">15</text>
<text x="41.2" y="101.9">16</text>
<text x="47.3" y="98.1">PA0/WKUP/USART2_CTS/ADC123_IN0</text>
<text x="47.3" y="100.6">PA1/USART2_RTS/ADC123_IN1</text>
<text x="114.2" y="98.1">PB0/ADC12_IN8</text>
<text x="114.2" y="100.6">PB1/ADC12_IN9</text>
<text x="134" y="96.8">26</text>
<text x="134" y="99.4">27</text>
<text x="134" y="101.9">28</text>
<text x="216.7" y="96.8">17</text>
<text x="216.7" y="99.4">19</text>
<text x="216.7" y="101.9">21</text>
<text x="222.8" y="98.1">17</text>
<text x="222.8" y="100.6">19</text>
<text x="227.2" y="98.1">18</text>
<text x="227.2" y="100.6">20</text>
<text x="233.2" y="96.8">18</text>
<text x="233.2" y="99.4">20</text>
<text x="233.2" y="101.9">22</text>
<text x="41.2" y="104.4">17</text>
<text x="41.2" y="107">20</text>
<text x="47.3" y="103.2">PA2/USART2_TX/ADC123_IN2</text>
<text x="47.3" y="105.7">PA3/USART2_RX/ADC123_IN3</text>
<text x="96.6" y="105.7">PB3/SPI3_SCK/SPI1_SCK/I2S3_CK</text>
<text x="118.6" y="103.2">PB2/BOOT1</text>
<text x="134" y="104.4">55</text>
<text x="134" y="107">56</text>
<text x="216.7" y="104.4">23</text>
<text x="216.7" y="107">25</text>
<text x="222.8" y="103.2">21</text>
<text x="222.8" y="105.7">23</text>
<text x="227.2" y="103.2">22</text>
<text x="227.2" y="105.7">24</text>
<text x="233.2" y="104.4">24</text>
<text x="233.2" y="107">26</text>
<text x="41.2" y="109.5">21</text>
<text x="41.2" y="112.1">22</text>
<text x="47.3" y="108.2">PA4/SPI1_NSS/USART2_CK/ADC12_IN4</text>
<text x="47.3" y="110.8">PA5/SPI1_SCK/ADC12_IN5</text>
<text x="47.3" y="113.3">PA6/SPI1_MISO/ADC12_IN6</text>
<text x="82.1" y="110.8">PB5/I2C1_SMBA/ SPI3_MOSI/SPI1_MOS/I2S3_SD</text>
<text x="103" y="113.3">PB6/USART1_TX/I2C1_SCL</text>
<text x="103.2" y="108.2">PB4/SPI3_MISO/SPI1_MISO</text>
<text x="134" y="109.5">57</text>
<text x="134" y="112.1">58</text>
<text x="222.8" y="108.2">25</text>
<text x="227.2" y="108.2">26</text>
<text x="41.2" y="114.6">23</text>
<text x="41.2" y="117.2">41</text>
<text x="41.2" y="119.7">42</text>
<text x="47.3" y="115.9">PA7/SPI1_MOSI/ADC12_IN7</text>
<text x="47.3" y="118.4">PA8/USART1_CK</text>
<text x="96.9" y="118.4">PB8/SDIO_D4/I2C1_SCL/CAN_RX</text>
<text x="102.5" y="115.9">PB7/USART1_RX/I2C1_SDA</text>
<text x="134" y="117.2">61</text>
<text x="134" y="114.6">59</text>
<text x="134" y="119.7">62</text>
<text x="212.8" y="117.2">2</text>
<text x="223.1" y="117.2">3</text>
<text x="41.2" y="122.2">43</text>
<text x="41.2" y="124.8">44</text>
<text x="47.3" y="121">PA9/ USART1_TX</text>
<text x="47.3" y="123.5">PA10/USART1_RX</text>
<text x="96.7" y="121">PB9/SDIO_D5/I2C1_SDA/CAN_TX</text>
<text x="101.9" y="123.5">PB10/USART3_TX/I2C2_SCL</text>
<text x="134" y="122.2">29</text>
<text x="134" y="124.8">30</text>
<text x="4" y="131.1">C</text>
<text x="41.2" y="127.3">45</text>
<text x="41.2" y="129.9">46</text>
<text x="47.3" y="126">PA11/USART1_CTS/USBDM/CAN_RX</text>
<text x="47.3" y="128.6">PA12/USART1_RTS/USBDP/CAN_TX</text>
<text x="47.3" y="131.1">PA13/JTMS/SWDIO</text>
<text x="79.1" y="128.6">PB12/SPI2_NSS/I2S2_WS/ I2C2_SMBA/USART3_CK</text>
<text x="91.1" y="131.1">PB13/SPI2_SCK/I2S2_CK USART3_CTS</text>
<text x="101.4" y="126">PB11/USART3_RX/I2C2_SDA</text>
<text x="134" y="127.3">33</text>
<text x="134" y="129.9">34</text>
<text x="291.5" y="131.1">C</text>
<text x="41.2" y="132.4">49</text>
<text x="41.2" y="135">50</text>
<text x="47.3" y="133.7">PA14JTCK/SWCLK</text>
<text x="47.3" y="136.2">PA15/SPI3_NSS/I2S3_WS/SPI1_NSS</text>
<text x="99.4" y="133.7">PB14/SPI2_MISO/USART3_RTS</text>
<text x="104.9" y="136.2">PB15/SPI2_MOSI/I2S2_SD</text>
<text x="134" y="132.4">35</text>
<text x="134" y="135">36</text>
<text x="228" y="132.4">1</text>
<text x="238.3" y="132.4">2</text>
<text x="42.3" y="140">8</text>
<text x="42.3" y="142.6">9</text>
<text x="47.3" y="141.3">PC0/ADC123_IN10</text>
<text x="47.3" y="143.8">PC1/ADC123_IN11</text>
<text x="106.2" y="143.8">PD1/OSC_OUT/CAN_TX</text>
<text x="108.3" y="141.3">PD0/OSC_IN/CAN_RX</text>
<text x="134" y="140">5</text>
<text x="134" y="142.6">6</text>
<text x="228" y="140">1</text>
<text x="238.3" y="140">2</text>
<text x="41.2" y="145.1">10</text>
<text x="41.2" y="147.7">11</text>
<text x="47.3" y="146.4">PC2/ADC123_IN12</text>
<text x="47.3" y="148.9">PC3/ ADC123_IN13</text>
<text x="101" y="146.4">PD2/USART5_RX/SDIO_CMD</text>
<text x="134" y="145.1">54</text>
<text x="41.2" y="150.2">24</text>
<text x="41.2" y="152.8">25</text>
<text x="41.2" y="155.3">37</text>
<text x="47.3" y="151.5">PC4/ADC12_IN14</text>
<text x="47.3" y="154">PC5/ADC12_IN15</text>
<text x="123.1" y="151.5">VDD_1</text>
<text x="123.1" y="154">VDD_2</text>
<text x="134" y="150.2">32</text>
<text x="134" y="152.8">48</text>
<text x="134" y="155.3">64</text>
<text x="41.2" y="157.8">38</text>
<text x="41.2" y="160.4">39</text>
<text x="47.3" y="156.6">PC6/I2S2_MCK/SDIO_D6</text>
<text x="47.3" y="159.1">PC7/I2S3_MCK/SDIO_D7</text>
<text x="47.3" y="161.6">PC8/SDIO_D0</text>
<text x="122.6" y="161.6">VDD_A</text>
<text x="123.1" y="156.6">VDD_3</text>
<text x="123.1" y="159.1">VDD_4</text>
<text x="134" y="160.4">13</text>
<text x="134" y="157.8">19</text>
<text x="41.2" y="162.9">40</text>
<text x="41.2" y="165.5">51</text>
<text x="47.3" y="164.2">PC9/SDIO/D1</text>
<text x="47.3" y="166.8">PC10/USART3_TX/SDIO_D2/USART3_TX</text>
<text x="125.4" y="166.8">GND</text>
<text x="134" y="165.5">31</text>
<text x="41.2" y="168">52</text>
<text x="41.2" y="170.6">53</text>
<text x="42.3" y="173.1">2</text>
<text x="47.3" y="169.3">PC11/USART3_RX/SDIO_D3/USART3_RX</text>
<text x="47.3" y="171.8">PC12/ USART5_TX/SDIO_CK/USART3_CK</text>
<text x="125.4" y="169.3">GND</text>
<text x="125.4" y="171.8">GND</text>
<text x="134" y="168">47</text>
<text x="134" y="170.6">63</text>
<text x="134" y="173.1">18</text>
<text x="4" y="179.4">D</text>
<text x="42.3" y="175.6">3</text>
<text x="42.3" y="178.2">4</text>
<text x="47.3" y="174.4">PC13/TAMPER-RTC</text>
<text x="47.3" y="176.9">PC14/OSC32_IN</text>
<text x="47.3" y="179.5">PC15/OSC32_OUT</text>
<text x="122.6" y="176.9">GND_A</text>
<text x="125.4" y="174.4">GND</text>
<text x="134" y="175.6">12</text>
<text x="291.4" y="179.4">D</text>
<text x="42.3" y="183.3">1</text>
<text x="47.3" y="184.5">VBAT</text>
<text x="123" y="184.5">BOOT0</text>
<text x="124.5" y="182">NRST</text>
<text x="134" y="183.3">60</text>
<text x="134" y="180.7">7</text>
<text x="38.3" y="199.8">1</text>
<text x="111.4" y="199.8">2</text>
<text x="184.5" y="199.8">3</text>
<text x="257.7" y="199.8">4</text>
</g>
<g font-size="2.3" fill="#0e0e0e">
<text x="50.6" y="28.2">J1</text>
<text x="134.5" y="28.2">U1</text>
<text x="221" y="28.2">P2</text>
<text x="108.8" y="35.5">C6</text>
<text x="119" y="35.5">C3</text>
<text x="167.3" y="35.5">C16</text>
<text x="177.5" y="35.5">C15</text>
<text x="108.8" y="38.1">10uF</text>
<text x="119" y="38.1">0.1uF</text>
<text x="167.3" y="38.1">10uF</text>
<text x="177.5" y="38.1">0.1uF</text>
<text x="30" y="47.7">R19</text>
<text x="134.5" y="46">ME6211C33M5G</text>
<text x="27.7" y="53.6">R15</text>
<text x="35.3" y="53.6">220R</text>
<text x="35.3" y="48.5">10K</text>
<text x="144.7" y="53.6">D2</text>
<text x="149.5" y="52.8">R2</text>
<text x="27.7" y="58.7">R17</text>
<text x="35.3" y="58.7">220R</text>
<text x="144.7" y="56.1">LED</text>
<text x="149.5" y="56.9">1K</text>
<text x="138.1" y="63">R3</text>
<text x="144.7" y="63.8">D3</text>
<text x="138.1" y="67.1">1K</text>
<text x="144.7" y="66.3">LED</text>
<text x="221" y="66.3">Header 13X2</text>
<text x="124.4" y="73.9">P1</text>
<text x="221" y="73.9">P3</text>
<text x="50.6" y="79">Type-C-16P_02</text>
<text x="124.4" y="89.2">Header 4x1</text>
<text x="45.5" y="94.3">U2</text>
<text x="221" y="112.1">Header 13X2</text>
<text x="215.7" y="114.4">BT1</text>
<text x="210.6" y="122">S2</text>
<text x="215.7" y="122.5">CR927</text>
<text x="231.2" y="124.8">C19</text>
<text x="210.6" y="128.1">SW-PB</text>
<text x="231.2" y="127.3">0.1uF</text>
<text x="231.2" y="129.9">JP1</text>
<text x="205.7" y="132.4">R1</text>
<text x="213.4" y="132.4">10K BOOT0</text>
<text x="231.2" y="137.5">JP2</text>
<text x="205.7" y="140">R9</text>
<text x="213.4" y="140">10K BOOT1</text>
<text x="226.1" y="147.7">D1</text>
<text x="149.5" y="155">C2</text>
<text x="157.2" y="155">C5</text>
<text x="164.8" y="155">C7</text>
<text x="172.4" y="155">C12</text>
<text x="180.1" y="155">C9</text>
<text x="226.1" y="150.2">1N5819</text>
<text x="149.5" y="157.6">100nF</text>
<text x="157.2" y="157.6">100nF</text>
<text x="164.8" y="157.6">100nF</text>
<text x="172.4" y="157.6">100nF</text>
<text x="180.1" y="157.6">100nF</text>
<text x="210.6" y="163.2">C10</text>
<text x="251.5" y="165.5">C11</text>
<text x="261.7" y="165.5">8pF</text>
<text x="210.6" y="170.3">22pF</text>
<text x="210.8" y="172.8">Y1</text>
<text x="254.1" y="172.8">Y2</text>
<text x="210.6" y="178.4">C13</text>
<text x="210.8" y="175.4">CM-3225/8MHz</text>
<text x="254.1" y="175.4">CM-315/32.768 kHz</text>
<text x="210.6" y="185.5">22pF</text>
<text x="251.5" y="180.7">C14</text>
<text x="261.7" y="180.7">8pF</text>
<text x="45.5" y="188.4">STM32F103RCT6</text>
</g>
<g font-size="2.3" fill="#262626">
<text x="72.7" y="28.2">VCC_+5.0V_USB</text>
<text x="98.1" y="28.2">VCC_+5.0V_USB</text>
<text x="169.7" y="28.2">VCC_3R3V</text>
<text x="184" y="32">VCC_3R3V</text>
<text x="198.1" y="35.8">PC6</text>
<text x="198.1" y="33.3">PC8</text>
<text x="249" y="35.8">PC7</text>
<text x="249" y="33.3">PC9</text>
<text x="259.7" y="32">GND_D</text>
<text x="198.1" y="38.3">PB14</text>
<text x="198.1" y="40.9">PB12</text>
<text x="249" y="40.9">PB13</text>
<text x="249" y="38.3">PB15</text>
<text x="198.1" y="46">PB1</text>
<text x="198.1" y="43.4">PB10</text>
<text x="249" y="46">PB0</text>
<text x="249" y="43.4">PB11</text>
<text x="13.6" y="49.8">VCC_3R3V</text>
<text x="17.5" y="53.6">USB_Dp</text>
<text x="102.8" y="48.5">GND_D</text>
<text x="171.4" y="48.5">GND_D</text>
<text x="198.1" y="53.6">PA5</text>
<text x="198.1" y="51">PA7</text>
<text x="198.1" y="48.5">PC5</text>
<text x="249" y="53.6">PA6</text>
<text x="249" y="48.5">PB2</text>
<text x="249" y="51">PC4</text>
<text x="17.5" y="58.7">USB_Dn</text>
<text x="111.2" y="54.9">GND_D</text>
<text x="163" y="54.9">VCC_3R3V</text>
<text x="198.1" y="58.7">PA1</text>
<text x="198.1" y="56.1">PA3</text>
<text x="249" y="58.7">PA2</text>
<text x="249" y="56.1">PA4</text>
<text x="111.6" y="63.8">LED01</text>
<text x="163" y="65">VCC_3R3V</text>
<text x="198.1" y="61.2">NRST</text>
<text x="249" y="61.2">PA0</text>
<text x="155.4" y="77.7">VCC_3R3V</text>
<text x="178.3" y="77.7">VCC_+5.0V_USB</text>
<text x="259.7" y="77.7">GND_D</text>
<text x="77.3" y="81.5">GND_D</text>
<text x="144.7" y="81.6">SWIO</text>
<text x="157.9" y="80.3">GND_D</text>
<text x="198.1" y="79">PA8</text>
<text x="198.1" y="81.6">PA10</text>
<text x="249" y="81.6">PA11</text>
<text x="249" y="79">PA9</text>
<text x="144.7" y="84.1">SWCLK</text>
<text x="198.1" y="84.1">PA12</text>
<text x="198.1" y="86.6">PA14</text>
<text x="198.1" y="89.2">PC10</text>
<text x="249" y="84.1">PA13</text>
<text x="249" y="86.6">PA15</text>
<text x="249" y="89.2">PC11</text>
<text x="198.1" y="94.3">PB3</text>
<text x="198.1" y="91.7">PC12</text>
<text x="249" y="91.7">PD2</text>
<text x="249" y="94.3">PB4</text>
<text x="15" y="96.8">PA0</text>
<text x="15" y="99.4">PA1</text>
<text x="15" y="101.9">PA2</text>
<text x="22.6" y="96.8">LED01</text>
<text x="142.2" y="101.9">BOOT1</text>
<text x="157.4" y="96.8">PB0</text>
<text x="157.4" y="99.4">PB1</text>
<text x="157.4" y="101.9">PB2</text>
<text x="198.1" y="96.8">PB5</text>
<text x="198.1" y="101.9">PB6</text>
<text x="198.1" y="99.4">PB9</text>
<text x="249" y="101.9">PC0</text>
<text x="249" y="99.4">PB7</text>
<text x="249" y="96.8">PB8</text>
<text x="15" y="104.4">PA3</text>
<text x="15" y="107">PA4</text>
<text x="157.4" y="104.4">PB3</text>
<text x="157.4" y="107">PB4</text>
<text x="198.1" y="104.4">PC1</text>
<text x="198.1" y="107">PC3</text>
<text x="249" y="107">PC13</text>
<text x="249" y="104.4">PC2</text>
<text x="15" y="109.5">PA5</text>
<text x="15" y="112.1">PA6</text>
<text x="157.4" y="109.5">PB5</text>
<text x="157.4" y="112.1">PB6</text>
<text x="15" y="114.6">PA7</text>
<text x="15" y="117.2">PA8</text>
<text x="15" y="119.7">PA9</text>
<text x="157.4" y="114.6">PB7</text>
<text x="157.4" y="117.2">PB8</text>
<text x="157.4" y="119.7">PB9</text>
<text x="192.6" y="118.4">GND_D</text>
<text x="243.9" y="117.2">VBAT</text>
<text x="15" y="122.2">PA10</text>
<text x="15" y="124.8">PA11</text>
<text x="22.6" y="124.8">USB_Dn</text>
<text x="157.4" y="122.2">PB10</text>
<text x="157.4" y="124.8">PB11</text>
<text x="223.6" y="124.8">NRST</text>
<text x="15" y="127.3">PA12</text>
<text x="15" y="129.9">PA13</text>
<text x="22.6" y="127.3">USB_Dp</text>
<text x="22.6" y="129.9">SWIO</text>
<text x="157.4" y="127.3">PB12</text>
<text x="157.4" y="129.9">PB13</text>
<text x="192.6" y="126">GND_D</text>
<text x="249.5" y="126">GND_D</text>
<text x="15" y="132.4">PA14</text>
<text x="15" y="135">PA15</text>
<text x="22.6" y="132.4">SWCLK</text>
<text x="157.4" y="132.4">PB14</text>
<text x="157.4" y="135">PB15</text>
<text x="192.6" y="133.7">GND_D</text>
<text x="244.4" y="133.7">VCC_3R3V</text>
<text x="15" y="140">PC0</text>
<text x="15" y="142.6">PC1</text>
<text x="142.2" y="140">OSCIN_8M</text>
<text x="142.2" y="142.6">OSCOUT_8M</text>
<text x="192.6" y="141.3">GND_D</text>
<text x="244.4" y="141.3">VCC_3R3V</text>
<text x="15" y="145.1">PC2</text>
<text x="15" y="147.7">PC3</text>
<text x="142.2" y="145.1">SDIO_CMD</text>
<text x="157.4" y="145.1">PD2</text>
<text x="172.3" y="147.7">VCC_3R3V</text>
<text x="193" y="147.7">VBAT</text>
<text x="244.4" y="148.9">VCC_3R3V</text>
<text x="15" y="150.2">PC4</text>
<text x="15" y="152.8">PC5</text>
<text x="15" y="155.3">PC6</text>
<text x="15" y="157.8">PC7</text>
<text x="15" y="160.4">PC8</text>
<text x="15" y="162.9">PC9</text>
<text x="15" y="165.5">PC10</text>
<text x="174" y="165.4">GND_D</text>
<text x="185.4" y="165.5">OSCIN_8M</text>
<text x="236.3" y="165.5">OSC32IN</text>
<text x="15" y="168">PC11</text>
<text x="15" y="170.6">PC12</text>
<text x="15" y="173.1">PC13</text>
<text x="151.1" y="173">GND_D</text>
<text x="22.6" y="175.6">OSC32IN</text>
<text x="22.6" y="178.2">OSC32OUT PC15</text>
<text x="35.3" y="175.6">PC14</text>
<text x="15" y="183.3">VBAT</text>
<text x="142.2" y="180.7">NRST</text>
<text x="142.2" y="183.3">BOOT0</text>
<text x="185.4" y="180.7">OSCOUT_8M</text>
<text x="236.3" y="180.7">OSC32OUT</text>
<text x="217.3" y="188.3">GND_D</text>
<text x="263" y="188.3">GND_D</text>
</g>
</svg>
